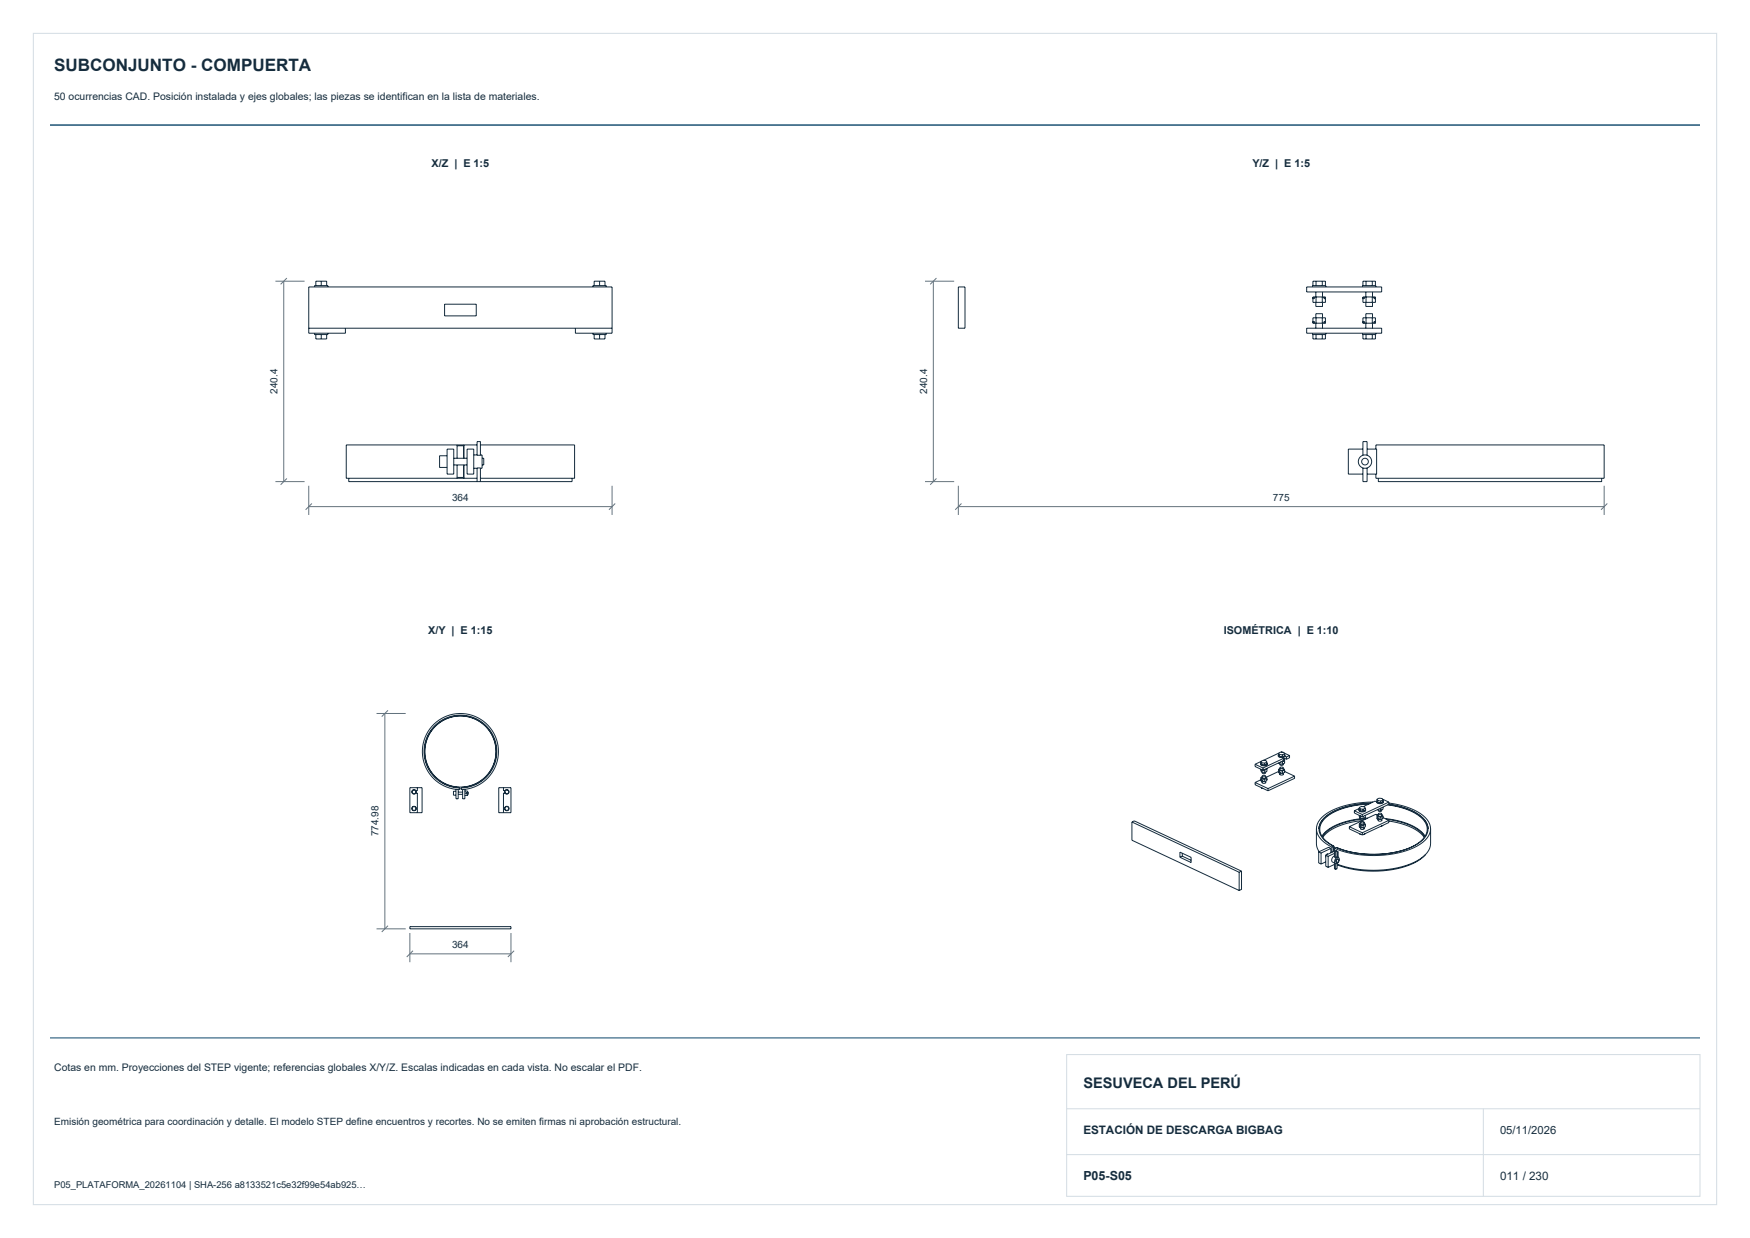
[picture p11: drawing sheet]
<svg xmlns="http://www.w3.org/2000/svg" width="420mm" height="297mm" viewBox="0 0 420 297" stroke-linecap="round" stroke-linejoin="round" font-family="sans-serif">
<path d="M8 8h404v281h-404zM256 253h152v34h-152zM256 277h152M256 266h152M356 266v21" fill="none" stroke="#d3dce3" stroke-width=".24"/>
<path d="M12 30h396" fill="none" stroke="#174e70" stroke-width=".35"/>
<path d="M12 249h396" fill="none" stroke="#174e70" stroke-width=".25"/>
<g fill="none" stroke="#152c3d" stroke-width=".24">
<path d="M74.1 78.7h72.8M75.5 68.8v-.3h3.2v.3M75.5 79.9v.4h3.2v-.4M75.8 68.5v-1h2.6v1M77.1 67.5v1M82.9 78.7v1.2h-8.8v-11.1h72.8v11.1h-8.8v-1.2M106.7 73h7.6v2.8h-7.6zM142.3 68.8v-.3h3.2v.3M142.3 79.9v.4h3.2v-.4M142.6 68.5v-1h2.6v1M143.9 67.5v1M230 68.8h1.6v9.9h-1.6z"/>
<path d="M313.6 78.7h18v1.2h-18zM313.6 68.8h18v1.2h-18zM315 68.8v-.3h3.2v.3M315 79.9v.4h3.2v-.4M315.1 68.5v-1h3v1M315.1 71.2h3v1.3h-3zM315.1 76.2h3v1.3h-3zM315.1 77.1h.3v.4M315.4 71.2v.4h-.3M315.8 72.5v1h1.6v-1M315.8 76.2v-.9h1.6v.9M315.8 70v1.2"/>
<path d="M315.8 77.5v1.2M315.8 67.5v1M315.8 71.2v1.3M315.8 76.2v1.3M317.4 67.5v1M317.4 71.2v1.3M317.4 76.2v1.3M317.4 70v1.2M317.4 77.5v1.2M317.8 71.2v.4h.3M318.1 77.1h-.3v.4M327 68.8v-.3h3.2v.3"/>
<path d="M327 79.9v.4h3.2v-.4M327.1 68.5v-1h3v1M327.1 76.2h3v1.3h-3zM327.1 71.2h3v1.3h-3zM327.1 77.1h.3v.4M327.4 71.2v.4h-.3M327.8 72.5v1h1.6v-1M327.8 76.2v-.9h1.6v.9M327.8 70v1.2M327.8 77.5v1.2M327.8 67.5v1M327.8 71.2v1.3"/>
<path d="M327.8 76.2v1.3M329.4 67.5v1M329.4 71.2v1.3M329.4 76.2v1.3M329.4 70v1.2M329.4 77.5v1.2M329.8 71.2v.4h.3M330.1 77.1h-.3v.4M75.8 80.3v1h2.6v-1M77.1 80.3v1M142.6 80.3v1h2.6v-1M143.9 80.3v1"/>
<path d="M315.1 80.3v1h3v-1M315.8 80.3v1M317.4 80.3v1M327.1 80.3v1h3v-1M327.8 80.3v1M329.4 80.3v1M83.7 114.7v.8h30.8M107.3 109.3h-1.8v2.8h1.8M107.3 107.7h1.6v6h-1.6zM108.9 109.9h3.2M108.9 111.5h3.2M109.7 106.7h-26.6v8h26.6"/>
<path d="M109.7 106.7h1.6M109.7 114.5h1.6M109.7 106.9h1.6M109.7 114.7h1.6M109.7 106.7v3.2M109.7 111.5v3.2M111.3 114.7h3.2M111.3 106.7h3.2M111.3 106.7v3.2M111.3 111.5v3.2M112.1 107.7h1.6v6h-1.6zM113.7 109.1h.8"/>
<path d="M113.7 112.3h.8M114.5 105.9h.8v3.3h-.8zM114.5 115.5v-3.2h.8v3.2M114.5 115.5h.8M115.3 106.7h22.6v8h-22.6M115.3 109.1h.4v3.2h-.4M115.7 109.9h.4v1.6h-.4M137.3 114.7v.8h-22M327.1 107.7h-3.5v6h3.5M327.1 112.3v3.2h1v-3.2M327.1 109.2v-3.3h1v3.3M328.1 107.7h2.3v6h-2.3"/>
<path d="M330.2 107.7v-1h54.8v8h-54.8v-1M330.8 114.7v.8h53.6v-.8M104.1 173.7a9.1 9.1 0 0 1 14.8 3 9.1 9.1 0 0 1-8.1 12.7v-.4a8.7 8.7 0 0 0 7.2-13.1 8.7 8.7 0 0 0-15 0 8.7 8.7 0 0 0 7.2 13.1v.4a9.1 9.1 0 0 1-8.2-5.8 9.1 9.1 0 0 1 2.1-9.9zM98.4 189h2.9v6h-2.9zM98.9 189.7l.5-.2 .4 .2v.5l-.4 .3-.5-.3zM98.9 193.7l.5-.2 .4 .2v.5l-.4 .3-.5-.3zM99.8 190.3h.4v4.7M100.2 189v.7h-.4M109.4 189.8h-.6v1h.6M109.4 189.4v2.2h.6v-2.2M110 190.6h1M110 190h1"/>
<path d="M110.2 189v-.1a8.6 8.6 0 0 1-7.1-13 8.6 8.6 0 0 1 14.8 0 8.6 8.6 0 0 1-7.1 13v.1M110.2 189.2h.6M111.6 189.8h.6v1h-.6M111.6 189.4v2.2h-.6v-2.2M111.8 190.1h.3v.4h-.3zM112.2 190h.2v.6h-.2M119.7 189h2.9v6h-2.9zM120.8 189v.7h.4M121.2 190.3h-.4v4.7M121.2 189.7l.4-.2 .5 .2v.5l-.5 .3-.4-.3zM121.2 193.7l.4-.2 .5 .2v.5l-.5 .3-.4-.3zM271.7 197.2v4.4l25.7 12"/>
<path d="M271.7 197.2l.5-.3 25.8 12.1M271.7 197.2l25.7 12.1M301.2 183.4l1.9 .8M301.2 187.7l3.1 1.5M301.2 187.7v.6l3.1 1.4M302.5 183.2l.3 .3 .5 .1 .6-.1 .2-.3M302.5 183.2l.2 .4 .6 .1 .7-.1 .1-.4M302.6 184.6l.4 .2M302.6 184.6v.1l.4 .2M302.6 187.2v.1l.4 .2M302.6 187.2l.5 .1M302.6 187.2l.4 .2"/>
<path d="M302.6 183.1l-.1 .1M302.6 184.5v.1M302.6 184.7l.2 .5M302.6 186.5v.6M302.6 187.1l-1.4 .6M302.6 186.5l.2 .4M302.6 187.1h.1M302.7 189l.1 .1M302.8 184.6v.1M302.8 184.7v.5M302.8 187.4h.1M302.8 189.1l.3 .1"/>
<path d="M302.8 183l-.2-.3 .2 .8M302.8 183v.5M302.8 186.9v.5M302.8 189v.1M302.8 183l.7 .1M302.8 183.5h.7M302.8 184.7h.1M302.8 185.2l.7 .1M302.8 186.9l.7 .1M302.9 186.6l.4 .2 .4-.2M302.9 187.6v.2l.4 .1 .4-.1v-.2M302.9 186.2l.4-.2 .4 .2"/>
<path d="M302.9 186.2l.4 .2 .4-.2M302.9 186.6h.1M302.9 186.4l-.3 .1M302.9 186.2v.5M302.9 187.5v.3M303 184.8v.1M303 187.4v.1M303.1 184.7l-.1 .1M303.1 184.2l-.1 .7M303.1 187.3v.2M303.1 187.5h-.1M303.1 187.3l-.1 .1"/>
<path d="M303.1 187.5h.4M303.3 184.7l.2 .1M303.5 183.1v.4M303.5 184.8v.5M303.5 187v.5M303.7 184.5l-.1 .1M303.7 185.2v.3l-.3 .1-.4-.1-.1-.2M303.7 186.4l.4 .3M303.7 186.2v.5M303.7 187.4v.4M303.7 186.6h.1M304 184.4l.1 .1"/>
<path d="M304.1 183.1v.1M304.1 182.8l-.2-.3-.8-.1-1.9 1M304.1 182.8l-.6 .3M304.1 182.8v.5l-.6 .2M304.1 184.5v.6l-.6 .2M304.1 184.5l-.6 .3M304.1 186.7v.6l-.6 .2M304.1 186.7l-.6 .3M304.1 186.9h.1M304.1 184.3l-.1 .2M304.1 187v.1M304.3 189.2v.5"/>
<path d="M306.8 181.2l.2 .3 .5 .1 .7-.1 .2-.3M306.8 181.2l.1 .4 .6 .1 .7-.1 .2-.4M306.8 185.2v.2l.5 .2M306.8 185.2l.5 .2M306.8 185.2l.2 .1M306.9 181.1l-.1 .1M306.9 184.5v.6M306.9 185.1l-3 1.4M306.9 184.5l.1 .4M306.9 185.1v.1M306.9 183l.1 .2M307 185.5h.1"/>
<path d="M307 181l-.1-.3 .1 .8M307 181v.5M307 182.9v.3M307 184.9v.6M307 181l.8 .1M307 181.5l.8 .1M307 183.2l.8 .1M307 184.9l.8 .1M307.1 182.9h.2M307.2 185.6v.2l.4 .1h.4v-.3M307.2 184.2l.4-.2 .4 .2M307.2 184.2l.4 .2 .4-.2"/>
<path d="M307.2 184.6l.4 .2 .4-.2M307.2 184.4l-.3 .1M307.2 184.2v.5M307.2 185.5v.3M307.3 182.8v.1M307.3 185.4v.2M307.4 182.8l-.1 .1M307.4 185.3v.2M307.4 185.3h-.3l-.1 .2M307.4 185.5h.4M307.4 185.5l-.1 .1M307.4 185.3l-.1 .1"/>
<path d="M307.5 180.4l.3 .1M307.5 182.7l.3 .1M307.7 181.7l.4 .2M307.8 181.1v.5M307.8 182.8v.5M307.8 185v.5M307.9 182.5l-.1 .1M308 183.2l-.1 .3-.3 .1-.4-.1v-.2M308 181.8l.7 .3M308 184.4l.3 .3M308 181.7v.1M308 184.2v.5"/>
<path d="M308 185.4v.4M308.1 181.9v.5l-5 2.4-1.9-.9v-.5M308.1 181.9l-5 2.3M308.1 182.2h.1M308.1 182.2l.2 .3M308.1 182.2l.2 .1M308.2 180.7l1.3 .6M308.3 181.1l.1 .1M308.3 180.8l-.2-.3-.7-.1-4.2 2M308.3 180.8l-.5 .3M308.3 180.8v.5l-.5 .3M308.3 182.5v.6l-.5 .2"/>
<path d="M308.3 184.7v.6l-.5 .2M308.3 182.5l-.5 .3M308.3 184.9v.2M308.3 185.1l2.4 1.1M308.3 184.7l-.5 .3M308.3 182.3v.2M308.3 182.3h-.1M308.4 181.4l.3 .2M308.7 181.6v.5M309.5 181.3v.5l-.8 .3M309.5 181.3l-.8 .3M310.7 186.2v.5l-6.4 3"/>
<path d="M310.7 186.2l-6.4 3M315.9 198.8l.1 3.8 .6 1.7M315.9 198.8a5 5 0 0 0 3 4l.8 .4M323.8 198.3l3.2 1.5M323.8 198.3v.6l3.2 1.4M325 194.5v.5l2 .9M325 194.5l2 .9M326.2 194.3l.2 .2 .5 .1h.6l.3-.3M326.2 194.3l.1 .3 .6 .2 .7-.1 .2-.4M326.2 198.2v.2l.4 .2M326.2 195.8l.4 .2M326.2 198.2l.6 .2"/>
<path d="M326.2 198.2l.4 .2M326.2 194.1v.2M326.2 194l-1.2 .5M326.2 193.7l.6-.2 .7 .1 .2 .3M326.2 193.7l.2 .8M326.2 195.6l.2 .7M326.2 197.6l.1 .6M326.2 193.7l.2 .4M326.2 197.6l.2 .3M326.2 195.6h.1M326.4 195.7h.1M326.4 195.7v.6"/>
<path d="M326.4 198.5h.1M326.4 194.1v.4M326.4 197.9v.6M326.4 194.1h.7M326.4 194.5l.7 .1M326.4 196.3l.7 .1M326.4 197.9l.7 .1M326.6 198.7v.2l.3 .1 .4-.1 .1-.2M326.6 197.3l.3-.2 .5 .2M326.6 197.3l.3 .1 .5-.1M326.6 197.6l.3 .3 .5-.2M326.6 196.4a14.4 14.4 0 0 0-9 3.7l-.4 .5"/>
<path d="M326.6 197.4l-.4 .2M326.6 197.3v.4M326.6 198.6v.3M326.6 196.5a14.2 14.2 0 0 0-8.9 3.7l-.4 .5M326.6 198.4v.2M326.7 195.8l-.1 .2M326.8 195.8l-.2 .2M326.8 198.4v.1M326.8 198.5l-.2 .1M326.8 198.4h-.2M326.8 198.5l.3 .1M327 195.4v.5"/>
<path d="M327 199.8v.5M327 196.9a15 15 0 0 0-9.2 3.5l-.4 .5M327.1 194.1v.5M327.1 195.8v.6M327.1 198v.6M327.4 197.6v.1M327.4 197.4l.3 .4M327.4 197.3v.4M327.4 198.5v.4M327.7 194.1l.1 .2M327.7 193.9l-.6 .2M327.7 193.9v.5l-.6 .2"/>
<path d="M327.7 195.6v.5l-.6 .3M327.7 197.8v.5l-.6 .3M327.7 200l-.6 .3M327.7 197.8l-.6 .2M327.7 197.9v.2M327.9 196.4l-.5 .1M328.2 196.3h-.8l-.1 .3-.3 .1-.4-.1v-.3M328.5 192.9a16.6 16.6 0 0 0-10.6 3.5 3.3 3.3 0 0 0 .2 5.2l2.1 1.4M328.7 192.8a17.2 17.2 0 0 0-10.9 3.5 3.9 3.9 0 0 0-1.3 2.6M328.9 192.7a18.2 18.2 0 0 0-10.7 3.2 3.5 3.5 0 0 0 0 5.9l1.9 1.2v1.3M329.5 192.4a19.8 19.8 0 0 0-11.7 3.2l-.6 .5a4 4 0 0 0-1.3 2.7M330.4 192.3l.2 .2 .6 .2 .5-.1 .3-.3"/>
<path d="M330.4 192.3l.1 .3 .7 .2 .6-.1 .2-.4M330.4 192.4l-.4-.2-2.8 1.3M330.5 196.2v.2l.4 .2M330.5 196.2l.5 .2M330.5 196.2l.4 .2M330.5 192.1l-.1 .2M330.5 191.7l.2 .8M330.5 195.6v.6M330.5 191.7l.2 .4M330.5 191.7l.5-.2 .7 .1 .2 .3M330.5 195.6l.2 .3M330.5 196.2h.1"/>
<path d="M330.6 194.2l.1 .1M330.6 195.5l-.4-.2-6.4 3M330.7 196.5h.1M330.7 192.1v.4M330.7 194.2v.1M330.7 195.9v.6M330.7 192.1l.7 .1M330.7 192.5l.7 .1M330.7 194.3l.7 .1M330.7 195.9l.7 .1M330.8 195.7l.4 .2 .4-.2M330.8 196.7v.2l.4 .1 .4-.1v-.2"/>
<path d="M330.8 195.3l.4-.2 .4 .2M330.8 195.3l.4 .2 .4-.2M330.8 195.7h.1M330.8 195.3v.4M330.8 196.6v.3M330.8 195.5l-.3 .1M330.9 196.4v.2M331 196.6h.4M331 196.6h-.1M331 196.4h-.1M331 196.4v.2M331.3 198.3h.1"/>
<path d="M331.4 192.2v.4M331.4 193.9v.5M331.4 196v.6M331.4 198.2v.1M331.6 194.3v.3l-.4 .1-.4-.1v-.3M331.6 195.7h.1M331.6 195.3v.4M331.6 196.5v.4M331.6 195.4l.3 .4M331.8 191.7l1.5 .7M331.9 192.1l.1 .2M331.9 191.9l-.5 .3"/>
<path d="M331.9 191.9v.5l-.5 .2M331.9 193.6v.6l-.5 .2M331.9 195.8v.6l-.5 .2M331.9 198l-.5 .3M331.9 196.1l1.4 .7M331.9 195.8l-.5 .2M331.9 196.1h.1M331.9 195.9v.1M332.4 196.4a14.7 14.7 0 0 1 9.3 3.7l.3 .5M332.8 196.6a14.2 14.2 0 0 1 8.8 3.6l.4 .5M333 193.1a13.9 13.9 0 0 1 8.8 3.8 3.4 3.4 0 0 1-1 5 20.6 20.6 0 0 1-14.2 2.9l-3-.5-2.8-.9M333.2 193a14 14 0 0 1 8.7 3.8 3.4 3.4 0 0 1 .8 2.1"/>
<path d="M333.3 192.6a14.6 14.6 0 0 1 9.2 4.1 3.6 3.6 0 0 1 .8 2.1M333.3 192.9a13.8 13.8 0 0 1 8.7 3.9 3.4 3.4 0 0 1-1 5.1 20.9 20.9 0 0 1-14.5 2.9l-3.1-.6-2.7-.9-.5 .2M333.3 197a13 13 0 0 1 8.5 3.9M333.3 192.4v.6M333.3 196.8v.5l-6.3 3M333.3 193l-6.3 2.9M333.3 192.4l-6.3 3M333.3 196.8l-6.3 3M343.3 198.8v3.6a5.2 5.2 0 0 1-3.2 4.1 25.7 25.7 0 0 1-19.2 .8M343.3 198.8a5.2 5.2 0 0 1-3.2 4.2 25.5 25.5 0 0 1-19.9 .5M283.2 204.4l2.7 1.3v1.2l-2.7-1.2zM283.8 204.7v.7"/>
<path d="M283.8 205.4l2.1 1M283.8 205.4l-.6 .3M297.4 209.3v4.3M298 209l-.6 .3M298 209v4.4l-.6 .2M316.5 204.4v2.6l.6 .3M316.5 204.4l.6 .2M317.1 204.6v2.7M318.2 205.6h.1M318.2 205.3v.3M318.2 205.2v2.6l.6 .3M318.2 205.2l.6 .2"/>
<path d="M318.2 206.8l-1.1 .5M318.5 204.9l.2 .1M318.7 204.9h-.2l-.3 .3M318.8 205.4v2.7M319.4 203.5l-.5-.2-2.4 1.1M319.4 203.5v1.1M319.4 203.5l-2.3 1.1M319.7 203.2v1.3M320.2 203l-.5 .2M320.2 203v1.2M320.2 203.5v.7M320.3 205.4l-.5 .4-.2 .7 .2 .3 .7 .4"/>
<path d="M320.3 207.4l-1.5 .7M320.3 204.7l-1.5 .7M320.3 207v1.4l.3 .2M320.6 204.3l-.3-.1v1.4l.3 .2M320.6 204.3v1.5M320.6 207.2v1.4M320.9 204.2l.3 .1M320.9 204.2v1.4l-.3 .2M320.9 204.2l-.3-.2-2.4 1.2M320.9 207.1v1.3l-.3 .2M320.9 204.2l-.3 .1M320.9 205.6l.3 .1"/>
<path d="M321.2 204.3v1.4M321.2 206.9v.1M321.2 207h-.1M321.2 204.3l-.3 .1M321.2 206.1l-.4 .3v.5M321.2 206.1v.5l-.4 .3M321.2 206.1h-.3l-.3 .2v.4l.2 .2M321.2 205.7l-.4 .1-.4 .4-.1 .6 .2 .4M321.2 205.7l.2 .4-.1 .6-.4 .4-.4 .1M326.3 200l.1 .2M326.4 200.1v.1M326.4 200.2h.4"/>
<path d="M327.1 200.3h.1M327.1 200.2v.1M342.1 205.1a12.6 12.6 0 0 1-7.9 3.5 26 26 0 0 1-13.3-1.1M98.4 222.3h24.2v.5h-24.2z"/>
<circle cx="327.6" cy="110.7" r="1.6"/>
<circle cx="327.6" cy="110.7" r=".8"/>
<circle cx="99.4" cy="190" r=".53"/>
<circle cx="99.4" cy="194" r=".53"/>
<circle cx="110.5" cy="180.3" r="8.5"/>
<circle cx="121.6" cy="190" r=".53"/>
<circle cx="121.6" cy="194" r=".53"/>
</g>
<g fill="none" stroke="#65737c" stroke-width=".24">
<path d="M66.1 67.5h7M68.1 67.5v48M68.9 66.7l-1.5 1.5M222 67.5h7M224 67.5v48M224.8 66.7l-1.5 1.5M66.1 115.5h7M68.9 114.8l-1.5 1.5M74.1 116.5v7M146.9 116.5v7M222 115.5h7M224.8 114.8l-1.5 1.5"/>
<path d="M230 116.5v7M385 116.5v7M74.1 121.5h72.8M74.9 120.8l-1.5 1.5M147.7 120.8l-1.5 1.5M230 121.5h155M230.8 120.8l-1.5 1.5M385.8 120.8l-1.5 1.5M90.4 171.2h7M92.4 171.2v51.6M93.1 170.4l-1.5 1.5M90.4 222.8h7"/>
<path d="M93.1 222.1l-1.5 1.5M98.4 223.8v7M98.4 228.8h24.2M99.1 228.1l-1.5 1.5M122.6 223.8v7M123.4 228.1l-1.5 1.5"/>
</g>
<text font-size="4.1" fill="#152c3d" x="13" y="17">SUBCONJUNTO - COMPUERTA</text>
<text font-size="3.5" fill="#152c3d" x="260" y="261">SESUVECA DEL PERÚ</text>
<text font-size="3" fill="#152c3d" x="260" y="283">P05-S05</text>
<g font-size="2.8" fill="#152c3d">
<text x="260" y="272">ESTACIÓN DE DESCARGA BIGBAG</text>
<text x="360" y="283">011 / 230</text>
</g>
<text font-size="2.7" fill="#152c3d" x="360" y="272">05/11/2026</text>
<g font-size="2.6" fill="#152c3d">
<text x="103.6" y="40">X/Z | E 1:5</text>
<text x="300.6" y="40">Y/Z | E 1:5</text>
<text x="102.8" y="152">X/Y | E 1:15</text>
<text x="293.7" y="152">ISOMÉTRICA | E 1:10</text>
</g>
<g font-size="2.5" fill="#152c3d">
<text x="13" y="24">50 ocurrencias CAD. Posición instalada y ejes globales; las piezas se identifican en la lista de materiales.</text>
<text x="13" y="257">Cotas en mm. Proyecciones del STEP vigente; referencias globales X/Y/Z. Escalas indicadas en cada vista. No escalar el PDF.</text>
</g>
<g font-size="2.4" fill="#152c3d">
<text x="66.6" y="94.5" transform="rotate(-90 66.6 94.5)">240.4</text>
<text x="222.5" y="94.5" transform="rotate(-90 222.5 94.5)">240.4</text>
<text x="108.5" y="120.2">364</text>
<text x="305.5" y="120.2">775</text>
<text x="90.9" y="200.7" transform="rotate(-90 90.9 200.7)">774.98</text>
<text x="108.5" y="227.5">364</text>
<text x="13" y="270">Emisión geométrica para coordinación y detalle. El modelo STEP define encuentros y recortes. No se emiten firmas ni aprobación estructural.</text>
</g>
<text font-size="2.3" fill="#152c3d" x="13" y="285">P05_PLATAFORMA_20261104 | SHA-256 a8133521c5e32f99e54ab925…</text>
</svg>
